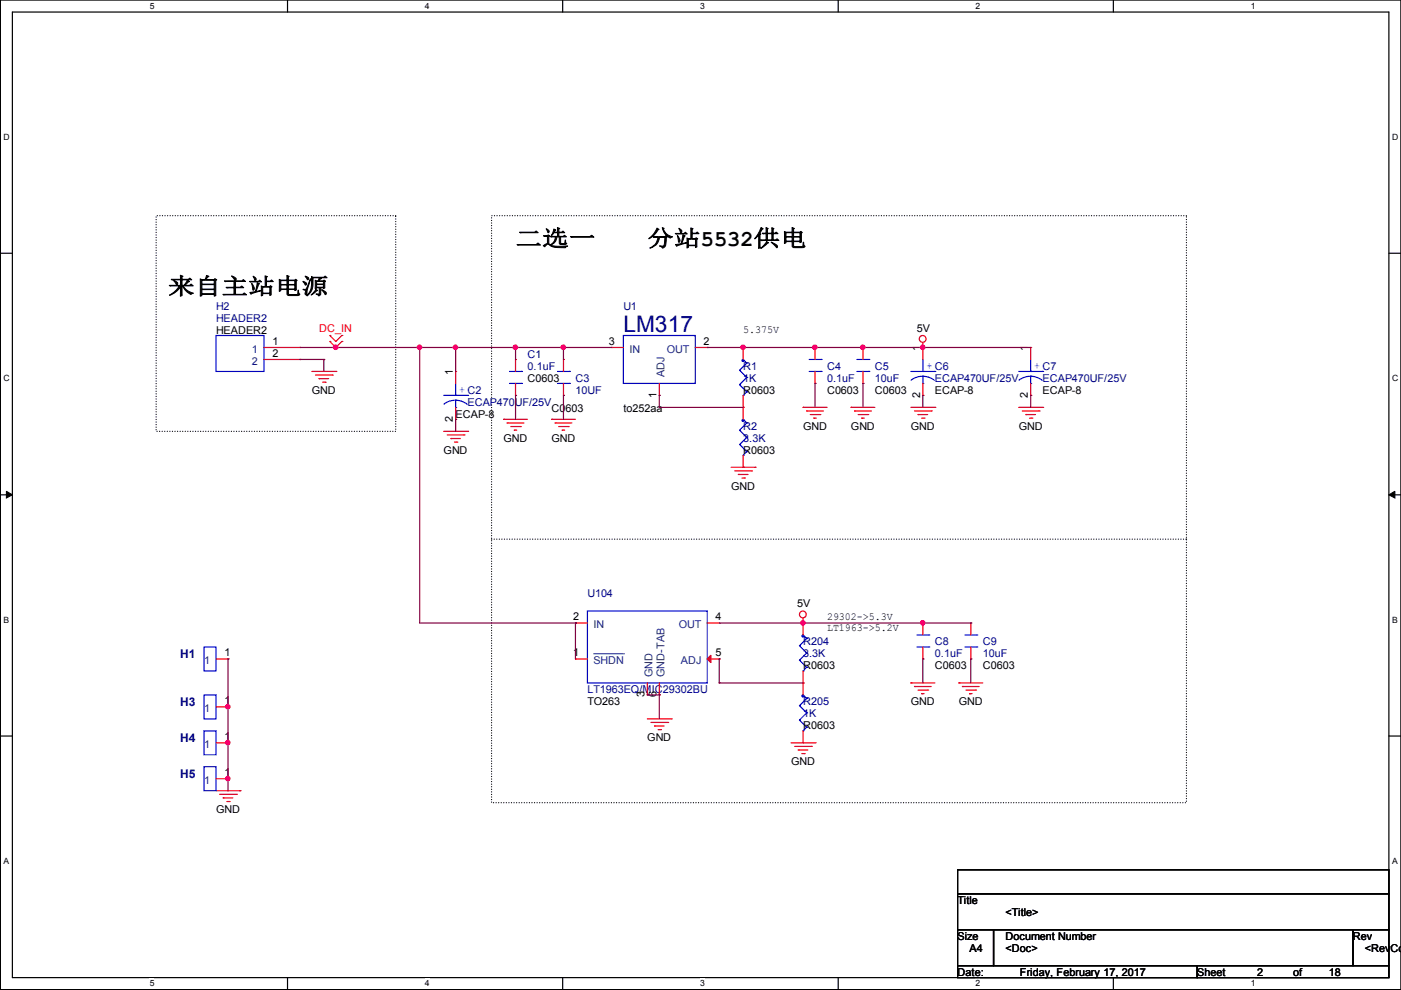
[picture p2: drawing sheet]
<svg xmlns="http://www.w3.org/2000/svg" width="297mm" height="210mm" viewBox="0 0 297 210" stroke-linecap="round" stroke-linejoin="round" font-family="sans-serif">
<path d="M.1 0h296.9v209.8h-296.9zM2.6 2.6h291.9v204.7h-291.9z" fill="none" stroke="#000" stroke-width=".25"/>
<g fill="#fff">
<path d="M31.7 .3h1v1.9h-1z"/>
<path d="M31.7 207.5h1v2h-1z"/>
</g>
<path d="M61 0v2.6M61 207.3v2.5" fill="none" stroke="#000" stroke-width=".25"/>
<g fill="#fff">
<path d="M90.1 .3h.9v1.9h-.9z"/>
<path d="M90.1 207.5h.9v2h-.9z"/>
</g>
<path d="M119.3 0v2.6M119.3 207.3v2.5" fill="none" stroke="#000" stroke-width=".25"/>
<g fill="#fff">
<path d="M148.4 .3h1v1.9h-1z"/>
<path d="M148.4 207.5h1v2h-1z"/>
</g>
<path d="M177.7 0v2.6M177.7 207.3v2.5" fill="none" stroke="#000" stroke-width=".25"/>
<g fill="#fff">
<path d="M206.8 .3h1v1.9h-1z"/>
<path d="M206.8 207.5h1v2h-1z"/>
</g>
<path d="M236.1 0v2.6M236.1 207.3v2.5" fill="none" stroke="#000" stroke-width=".25"/>
<g fill="#fff">
<path d="M265.2 .3h.9v1.9h-.9z"/>
<path d="M265.2 207.5h.9v2h-.9z"/>
<path d="M.8 28.1h1.1v2h-1.1z"/>
<path d="M295.1 28.1h1.2v2h-1.2z"/>
<path d="M.8 79.3h1.1v1.9h-1.1z"/>
<path d="M295.1 79.3h1.2v1.9h-1.2z"/>
</g>
<path d="M.1 53.7h2.5M294.5 53.7h2.5" fill="none" stroke="#000" stroke-width=".25"/>
<g fill="#fff">
<path d="M.8 130.5h1.1v1.9h-1.1z"/>
<path d="M295.1 130.5h1.1v1.9h-1.1z"/>
</g>
<path d="M.1 104.9h2.5M294.5 104.9h2.5" fill="none" stroke="#000" stroke-width=".25"/>
<path d="M1.4 104.2l1.2 .7-1.2 .7zM294.5 104.9l1.2-.7v1.4z" fill="#000" stroke="#000" stroke-width=".21"/>
<g fill="#fff">
<path d="M.8 181.6h1v2h-1z"/>
<path d="M295.1 181.6h1.1v2h-1.1z"/>
</g>
<path d="M.1 156.1h2.5M294.5 156.1h2.5M203 184.4h91.5v5.1h-91.5zM203 189.5h91.5v7.6h-91.5zM203 197.1h7.7v7.6h-7.7zM210.7 197.1h76.2v7.6h-76.2zM286.9 197.1h7.6v7.6h-7.6zM203 204.7h50.8v2.6h-50.8zM253.8 204.7h40.7v2.6h-40.7z" fill="none" stroke="#000" stroke-width=".25"/>
<path d="M33.1 45.7h50.8v45.8h-50.8zM104.2 45.7h147.3v124.5h-147.3zM104.2 114.3h147.3M251.5 114.3h.1" fill="none" stroke="#000" stroke-width=".25" stroke-dasharray="0 .5"/>
<g fill="none" stroke="#f00" stroke-width=".25">
<path d="M56 73.7h7.6M56 76.2h7.6M63.6 73.7h.1M63.6 76.2h.1M66.1 78.8h5.1M66.9 79.5h3.5M69.9 72.4h.1M69.9 71.1h.1M69.9 72.4l1.3 1.3 1.3-1.3M69.9 71.1l1.3 1.3 1.3-1.3M70.4 79.5h.1M71.2 78.8h.1"/>
<path d="M72.5 72.4h.1M72.5 71.1h.1M96.6 78.8h.1M96.6 78.8v2.5M109.3 76.2h.1M109.3 76.2v2.6M119.5 76.2h.1M119.5 76.2v2.6M129.6 73.7h.1M129.6 73.7h2.6M147.4 73.7h2.5M149.9 73.7h.1"/>
<path d="M157.6 73.7h.1M157.6 73.7v2.5M172.8 73.7h.1M172.8 73.7v2.5M172.8 78.8v2.5M183 73.7h.1M183 73.7v2.5M183 78.8v2.5M195.7 73.7h.1M195.7 72.7v3.5M218.5 73.7h.1M218.5 73.7v2.5"/>
<path d="M67.6 80.3h.1M67.6 80.3h2.1M68.4 81h.5M68.9 81h.1M94.1 91.5h5M94.8 92.2h3.6M95.6 93h.1M95.6 93h2M96.4 93.7h.5M96.6 88.9h.1M96.6 86.4v2.5M96.9 93.7h.1"/>
<path d="M98.4 92.2h.1M99.1 91.5h.1M106.8 88.9h.1M106.8 88.9h5M107.5 89.7h.1M107.5 89.7h3.6M108.3 90.4h2M109.1 91.2h.1M109.1 91.2h.5M109.3 83.8h.1M109.3 81.3v2.5M110.3 90.4h.1"/>
<path d="M116.9 88.9h.1M116.9 88.9h5.1M117.7 89.7h.1M117.7 89.7h3.5M118.4 90.4h2.1M119.2 91.2h.1M119.2 91.2h.5M119.5 83.8h.1M119.5 81.3v2.5M120.5 90.4h.1M139.8 83.8h.1M139.8 81.3v2.5"/>
<path d="M155 99.1h5.1M155.8 99.8h3.5M157.6 86.4h.1M157.6 99.1h.1M157.6 83.8v5.1M157.6 96.5v2.6M159.3 99.8h.1M160.1 99.1h.1M170.3 86.4h.1M170.3 86.4h5M171 87.1h.1M171 87.1h3.6"/>
<path d="M171.8 87.9h2M172.6 88.7h.1M172.6 88.7h.5M172.8 81.3h.1M173.8 87.9h.1M180.4 86.4h.1M180.4 86.4h5.1M181.2 87.1h.1M181.2 87.1h3.5M181.9 87.9h2.1M182.7 88.7h.1M182.7 88.7h.5"/>
<path d="M183 81.3h.1M184 87.9h.1M193.1 86.4h5.1M193.9 87.1h3.5M194.6 87.9h.1M194.6 87.9h2.1M195.4 88.7h.5M195.7 83.8h.1M195.7 81.3v2.5M195.9 88.7h.1M197.4 87.1h.1M198.2 86.4h.1"/>
<path d="M216 86.4h5.1M216.7 87.1h3.6M217.5 87.9h.1M217.5 87.9h2M218.3 88.7h.5M218.5 83.8h.1M218.5 81.3v2.5M218.8 88.7h.1M220.3 87.1h.1M221.1 86.4h.1M156.5 100.6h.1M156.5 100.6h2.1"/>
<path d="M157.3 101.4h.5M157.8 101.4h.1M45.8 139.7h2.5M48.3 139.7h.1M122 132.1h.1M122 139.7h.1M122 132.1h2.5M122 139.7h2.5M149.9 132.1h2.6M149.9 139.7h2.6M152.5 139.7h.1M152.5 132.1h.1"/>
<path d="M170.3 132.1h.1M170.3 131.1v3.5M195.7 139.7h.1M195.7 132.1h.1M195.7 132.1v2.5M195.7 137.2v2.5M205.8 139.7h.1M205.8 132.1h.1M205.8 132.1v2.5M205.8 137.2v2.5M45.8 157.5h2.5M45.8 149.9h2.5"/>
<path d="M48.3 149.9h.1M48.3 157.5h.1M137.2 147.3h.1M137.2 152.4h5.1M137.2 144.8v2.5M138 153.2h3.6M138.8 153.9h.1M138.8 153.9h2M139.5 154.7h.5M139.8 147.3h.1M139.8 144.8v2.5M140 154.7h.1"/>
<path d="M141.6 153.2h.1M142.3 152.4h.1M167.7 157.5h5.1M168.5 158.3h3.5M169.2 159h.1M169.2 159h2.1M170 159.8h.5M170.3 144.8h.1M170.3 157.5h.1M170.3 142.3v5M170.3 155v2.5M170.5 159.8h.1"/>
<path d="M172 158.3h.1M172.8 157.5h.1M193.1 144.8h.1M193.1 144.8h5.1M193.9 145.6h.1M193.9 145.6h3.5M194.6 146.3h2.1M195.4 147.1h.1M195.4 147.1h.5M196.7 146.3h.1M203.3 144.8h.1M203.3 144.8h5.1"/>
<path d="M204 145.6h.1M204 145.6h3.6M204.8 146.3h2M205.6 147.1h.1M205.6 147.1h.5M206.8 146.3h.1M45.8 167.7h5.1M45.8 165.1h2.5M46.6 168.4h3.5M47.3 169.2h.1M47.3 169.2h2.1M48.1 169.9h.5"/>
<path d="M48.3 165.1h.1M48.6 169.9h.1M50.1 168.4h.1M50.9 167.7h.1"/>
<circle cx="195.6" cy="71.9" r=".72"/>
<circle cx="170.2" cy="130.3" r=".72"/>
</g>
<g fill="none" stroke="#00f" stroke-width=".25">
<path d="M45.8 71.1h10.2v7.7h-10.2zM108 78.8h2.6M110.6 78.8h.1M118.2 78.8h2.5M120.7 78.8h.1M132.2 71.1h15.2v10.2h-15.2zM156.8 78.5h.1M156.8 78.5l1.5 1.5M157.6 76.2l.7 .8M158.3 77h.1M158.3 77l-1.5 1.5M171.5 78.8h2.6"/>
<path d="M171.5 76.2h2.6M174.1 78.8h.1M174.1 76.2h.1M181.7 78.8h2.5M181.7 76.2h2.5M184.2 78.8h.1M184.2 76.2h.1M193.1 78.8h5.1M195.7 78.8h.1M195.7 79.8l1 .1 1.4 .7M195.7 79.8l-1.1 .1-1.4 .7M195.7 76.2v2.6"/>
<path d="M195.7 79.8v1.5M198.2 78.8h.1M216 78.8h5.1M218.5 78.8h.1M218.5 79.8l1.1 .1 1.4 .7M218.5 79.8l-1.1 .1-1.4 .7M218.5 76.2v2.6M218.5 79.8v1.5M221.1 78.8h.1M94.1 83.8h5M96.6 86.4h.1M96.6 83.8h.1"/>
<path d="M96.6 84.9l1.1 .1 1.4 .7M96.6 84.9l-1.1 .1-1.4 .7M96.6 81.3v2.5M96.6 84.9v1.5M99.1 83.8h.1M108 81.3h2.6M110.6 81.3h.1M118.2 81.3h2.5M120.7 81.3h.1M156.8 91.2h.1M156.8 94.2h.1M156.8 81.5h.1"/>
<path d="M156.8 91.2l1.5 1.5M156.8 94.2l1.5 1.6M156.8 81.5l1.5 1.6M157.6 96.5h.1M157.6 83.8h.1M157.6 88.9l.7 .8M158.3 89.7h.1M158.3 92.7h.1M158.3 95.8h.1M158.3 80h.1M158.3 83.1h.1M158.3 89.7l-1.5 1.5"/>
<path d="M158.3 92.7l-1.5 1.5M158.3 95.8l-.7 .7M158.3 80l-1.5 1.5M158.3 83.1l-.7 .7M195.7 81.3h.1M218.5 81.3h.1M43.3 137.2h2.5v5.1h-2.5zM124.5 129.6h25.4v15.2h-25.4zM169.5 136.9h.1M169.5 140h.1M169.5 136.9l1.5 1.5M169.5 140l1.5 1.5"/>
<path d="M170.3 134.6l.7 .8M171 135.4h.1M171 138.4h.1M171 135.4l-1.5 1.5M171 138.4l-1.5 1.6M194.4 137.2h2.5M194.4 134.6h2.5M196.9 137.2h.1M196.9 134.6h.1M204.6 137.2h2.5M204.6 134.6h2.5M207.1 137.2h.1"/>
<path d="M207.1 134.6h.1M43.3 147.3h2.5v5.1h-2.5zM43.3 155h2.5v5h-2.5zM169.5 149.6h.1M169.5 152.7h.1M169.5 149.6l1.5 1.5M169.5 152.7l1.5 1.5M170.3 142.3h.1M170.3 155h.1M170.3 147.3l.7 .8M171 141.5h.1M171 148.1h.1"/>
<path d="M171 151.1h.1M171 154.2h.1M171 141.5l-.7 .8M171 148.1l-1.5 1.5M171 151.1l-1.5 1.6M171 154.2l-.7 .8M43.3 162.6h2.5v5.1h-2.5z"/>
</g>
<path d="M149.9 139.7l.8-.7v1.5z" fill="#f00" stroke="#f00" stroke-width=".25"/>
<path d="M125.8 138.6h6.4M132.2 138.6h.1" fill="none" stroke="#004080" stroke-width=".21"/>
<g fill="#00f" stroke="#00f" stroke-width=".25">
<circle cx="170.2" cy="134.8" r=".21"/>
<circle cx="157.5" cy="89.1" r=".21"/>
<circle cx="170.2" cy="147.5" r=".21"/>
<circle cx="157.5" cy="76.4" r=".21"/>
</g>
<g fill="none" stroke="#800040" stroke-width=".25">
<path d="M63.6 76.2h.1M63.6 73.7h66M63.6 76.2h5.1M68.7 76.2h.1M68.7 76.2v2.6M71.2 73.7h.1M89 73.7h.1M89 73.7v58.4h33M96.6 73.7h.1M96.6 73.7v5.1M109.3 73.7h.1M109.3 73.7v2.5"/>
<path d="M119.5 73.7h.1M119.5 73.7v2.5M149.9 73.7h.1M149.9 73.7h68.6M157.6 73.7h.1M172.8 73.7h.1M183 73.7h.1M195.7 73.7h.1M96.6 88.9h.1M96.6 88.9v2.6M109.3 83.8h.1M109.3 83.8v5.1"/>
<path d="M119.5 83.8h.1M119.5 83.8v5.1M139.8 86.4h.1M139.8 83.8h.1M139.8 86.4h17.8M139.8 83.8v2.6M172.8 81.3h.1M172.8 81.3v5.1M183 81.3h.1M183 81.3v5.1M195.7 83.8h.1M195.7 83.8v2.6"/>
<path d="M218.5 83.8h.1M218.5 83.8v2.6M48.3 139.7h.1M48.3 139.7v28M122 132.1h.1M122 132.1v7.6M152.5 139.7h.1M152.5 132.1h53.3M152.5 139.7v5.1M170.3 132.1h.1M195.7 139.7h.1M195.7 132.1h.1"/>
<path d="M195.7 139.7v5.1M205.8 139.7h.1M205.8 132.1h.1M205.8 139.7v5.1M48.3 149.9h.1M48.3 157.5h.1M137.2 147.3h.1M137.2 147.3h2.6M139.8 147.3h.1M139.8 147.3v5.1M152.5 144.8h.1M152.5 144.8h17.8"/>
<path d="M48.3 165.1h.1"/>
</g>
<g fill="#f0f" stroke="#f0f" stroke-width=".25">
<circle cx="119.4" cy="73.6" r=".47"/>
<circle cx="109.3" cy="73.6" r=".47"/>
<circle cx="172.8" cy="73.6" r=".47"/>
<circle cx="157.5" cy="73.6" r=".47"/>
<circle cx="195.6" cy="73.6" r=".47"/>
<circle cx="182.9" cy="73.6" r=".47"/>
<circle cx="88.9" cy="73.6" r=".47"/>
<circle cx="96.6" cy="73.6" r=".47"/>
<circle cx="71.2" cy="73.6" r=".47"/>
<circle cx="48.3" cy="149.8" r=".47"/>
<circle cx="48.3" cy="165.1" r=".47"/>
<circle cx="48.3" cy="157.5" r=".47"/>
<circle cx="170.2" cy="132.1" r=".47"/>
<circle cx="195.6" cy="132.1" r=".47"/>
</g>
<g font-size="4.8">
<text x="109.3" y="52.2">二选一</text>
<text x="137.2" y="52.2">分站5532供电</text>
<text x="35.6" y="62.3">来自主站电源</text>
</g>
<text font-size="4.8" fill="#000080" x="132.2" y="70.5">LM317</text>
<g font-size="2.5" fill="#000080">
<text x="38.2" y="139.5">H1</text>
<text x="38.2" y="149.7">H3</text>
<text x="38.2" y="157.3">H4</text>
<text x="38.2" y="164.9">H5</text>
</g>
<g font-size="2.3" fill="#000080">
<text x="45.8" y="65.7">H2</text>
<text x="132.2" y="65.7">U1</text>
<text x="45.8" y="68.3">HEADER2</text>
<text x="111.8" y="75.9">C1</text>
<text x="111.8" y="78.4">0.1uF</text>
<text x="122" y="81">C3</text>
<text x="122" y="83.5">10UF</text>
<text x="157.6" y="78.4">R1</text>
<text x="157.6" y="81">1K</text>
<text x="175.3" y="78.4">C4</text>
<text x="175.3" y="81">0.1uF</text>
<text x="185.5" y="78.4">C5</text>
<text x="185.5" y="81">10uF</text>
<text x="198.2" y="81">ECAP470UF/25V</text>
<text x="221.1" y="81">ECAP470UF/25V</text>
<text x="99.1" y="86">ECAP470UF/25V</text>
<text x="157.6" y="91.1">R2</text>
<text x="157.6" y="93.7">3.3K</text>
<text x="124.5" y="126.7">U104</text>
<text x="170.3" y="136.8">R204</text>
<text x="198.2" y="136.8">C8</text>
<text x="208.4" y="136.8">C9</text>
<text x="170.3" y="139.4">3.3K</text>
<text x="198.2" y="139.4">0.1uF</text>
<text x="208.4" y="139.4">10uF</text>
<text x="124.5" y="147">LT1963EQ/MIC29302BU</text>
<text x="170.3" y="149.5">R205</text>
<text x="170.3" y="152.1">1K</text>
</g>
<g font-size="2.3">
<text x="45.8" y="70.8">HEADER2</text>
<text x="157.6" y="70.5">5.375V</text>
<text x="194.4" y="70.3">5V</text>
<text x="57.7" y="73.1">1</text>
<text x="57.7" y="75.6">2</text>
<text x="129.1" y="73.1">3</text>
<text x="149.2" y="73.1">2</text>
<text x="195.1" y="74.4" transform="rotate(-90 195.1 74.4)">1</text>
<text x="217.9" y="74.4" transform="rotate(-90 217.9 74.4)">1</text>
<text x="66.1" y="83.5">GND</text>
<text x="96" y="79.5" transform="rotate(-90 96 79.5)">1</text>
<text x="111.8" y="81">C0603</text>
<text x="157.6" y="83.5">R0603</text>
<text x="175.3" y="83.5">C0603</text>
<text x="185.5" y="83.5">C0603</text>
<text x="198.2" y="83.5">ECAP-8</text>
<text x="221.1" y="83.5">ECAP-8</text>
<text x="96" y="89.4" transform="rotate(-90 96 89.4)">2</text>
<text x="96.6" y="88.6">ECAP-8</text>
<text x="116.9" y="87.3">C0603</text>
<text x="132.2" y="87.3">to252aa</text>
<text x="139.2" y="84.3" transform="rotate(-90 139.2 84.3)">1</text>
<text x="195.1" y="84.3" transform="rotate(-90 195.1 84.3)">2</text>
<text x="217.9" y="84.3" transform="rotate(-90 217.9 84.3)">2</text>
<text x="106.8" y="93.7">GND</text>
<text x="116.9" y="93.7">GND</text>
<text x="170.3" y="91.1">GND</text>
<text x="180.4" y="91.1">GND</text>
<text x="193.1" y="91.1">GND</text>
<text x="216" y="91.1">GND</text>
<text x="94.1" y="96.2">GND</text>
<text x="157.6" y="96.2">R0603</text>
<text x="155" y="103.8">GND</text>
<text x="121.5" y="131.5">2</text>
<text x="151.7" y="131.5">4</text>
<text x="169" y="128.7">5V</text>
<text x="175.3" y="131.5">29302-&gt;5.3V</text>
<text x="175.3" y="133.8">LT1963-&gt;5.2V</text>
<text x="47.6" y="139.1">1</text>
<text x="121.5" y="139.1">1</text>
<text x="151.7" y="139.1">5</text>
<text x="170.3" y="141.9">R0603</text>
<text x="198.2" y="141.9">C0603</text>
<text x="208.4" y="141.9">C0603</text>
<text x="47.6" y="149.3">1</text>
<text x="124.5" y="149.5">TO263</text>
<text x="136.7" y="147.8" transform="rotate(-90 136.7 147.8)">3</text>
<text x="139.2" y="147.8" transform="rotate(-90 139.2 147.8)">6</text>
<text x="193.1" y="149.5">GND</text>
<text x="203.3" y="149.5">GND</text>
<text x="170.3" y="154.6">R0603</text>
<text x="47.6" y="156.9">1</text>
<text x="137.2" y="157.2">GND</text>
<text x="47.6" y="164.5">1</text>
<text x="167.7" y="162.2">GND</text>
<text x="45.8" y="172.4">GND</text>
<text x="203" y="191.7">Title</text>
<text x="213.2" y="194.2">&lt;Title&gt;</text>
<text x="203" y="199.3">Size</text>
<text x="205.6" y="201.9">A4</text>
<text x="213.2" y="199.3">Document Number</text>
<text x="213.2" y="201.9">&lt;Doc&gt;</text>
<text x="286.9" y="199.3">Rev</text>
<text x="289.4" y="201.9">&lt;RevCod</text>
<text x="203" y="206.9">Date:</text>
<text x="216.2" y="206.9">Friday, February 17, 2017</text>
<text x="253.8" y="206.9">Sheet</text>
<text x="266.5" y="206.9">2</text>
<text x="274.2" y="206.9">of</text>
<text x="281.8" y="206.9">18</text>
</g>
<text font-size="2.3" fill="#f00" x="67.6" y="70.3">DC_IN</text>
<g font-size="2.3" fill="#004080">
<text x="53.4" y="74.8">1</text>
<text x="53.4" y="77.3">2</text>
<text x="133.4" y="74.8">IN</text>
<text x="141.4" y="74.8">OUT</text>
<text x="140.9" y="80" transform="rotate(-90 140.9 80)">ADJ</text>
<text x="125.8" y="133.2">IN</text>
<text x="143.9" y="133.2">OUT</text>
<text x="43.3" y="140.8">1</text>
<text x="125.8" y="140.8">SHDN</text>
<text x="138.3" y="143.5" transform="rotate(-90 138.3 143.5)">GND</text>
<text x="140.9" y="143.5" transform="rotate(-90 140.9 143.5)">GND-TAB</text>
<text x="144.4" y="140.8">ADJ</text>
<text x="43.3" y="151">1</text>
<text x="43.3" y="158.6">1</text>
<text x="43.3" y="166.2">1</text>
</g>
<g font-size="2.3" fill="#00f">
<text x="97.4" y="83.2">+ C2</text>
<text x="196.4" y="78.2">+ C6</text>
<text x="219.3" y="78.2">+ C7</text>
</g>
<g font-size="1.8">
<text x="31.7" y="1.9">5</text>
<text x="90.1" y="1.9">4</text>
<text x="148.4" y="1.9">3</text>
<text x="206.8" y="1.9">2</text>
<text x="265.2" y="1.9">1</text>
<text x=".8" y="29.7">D</text>
<text x="295.1" y="29.7">D</text>
<text x=".8" y="80.9">C</text>
<text x="295.1" y="80.9">C</text>
<text x=".8" y="132.1">B</text>
<text x="295.1" y="132.1">B</text>
<text x=".8" y="183.2">A</text>
<text x="295.1" y="183.2">A</text>
<text x="31.7" y="209.1">5</text>
<text x="90.1" y="209.1">4</text>
<text x="148.4" y="209.1">3</text>
<text x="206.8" y="209.1">2</text>
<text x="265.2" y="209.1">1</text>
</g>
</svg>
